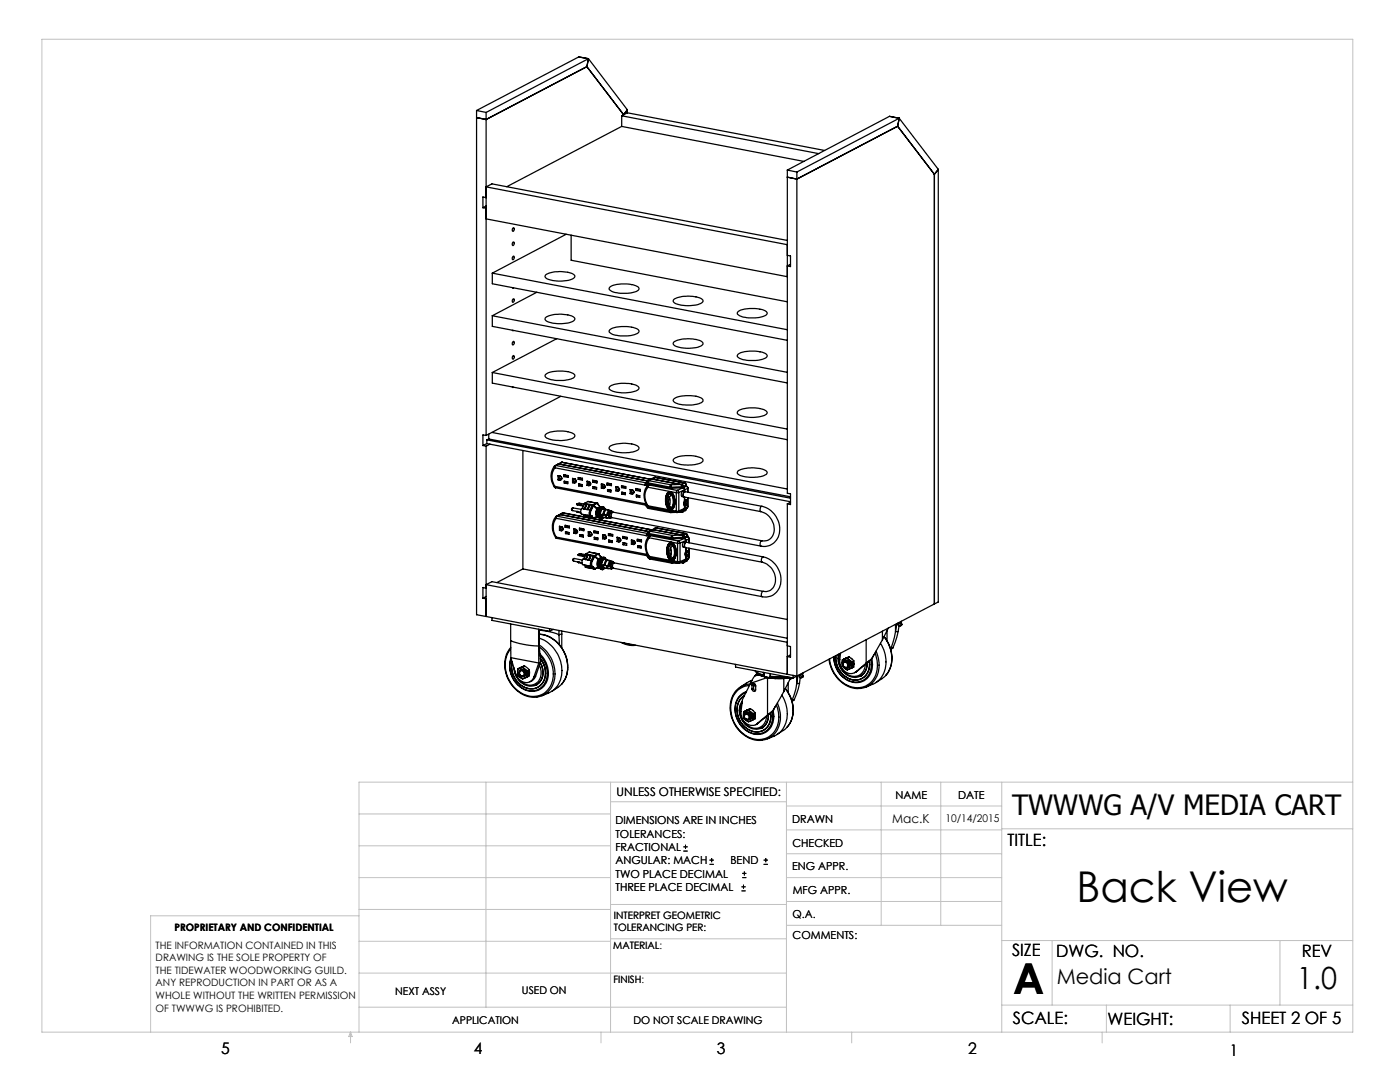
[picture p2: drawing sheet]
<svg xmlns="http://www.w3.org/2000/svg" width="279mm" height="216mm" viewBox="0 0 279 216" stroke-linecap="round" stroke-linejoin="round" font-family="sans-serif">
<g fill="none" stroke="#000" stroke-width=".2">
<path d="M136.4 169.8h.8M136.4 169h.8M136.8 168.6v.8M141.6 172.5h.9M141.6 171.6h.9M142 171.2v.8M148 177.8h.8M148 177h.8M148.1 175.1h.8M148.1 174.3h.8M148.4 176.5v.8M148.6 173.9v.8"/>
<path d="M152.4 172.5h.8M152.4 171.6h.8M152.8 171.2v.8"/>
</g>
<g fill="none" stroke="#c0c0c0" stroke-width=".2">
<path d="M8.4 7.8h261.6v198.2h-261.6zM97 156.1v44.9M121.8 156.1v49.9M121.8 160h35.2M157 156.1v49.9M175.9 156.1v28.5M187.7 156.1v28.5M199.9 156.1v49.9M270 156.1h-198.4v49.9M71.6 175.1h50.2M71.6 168.8h50.2M71.6 162.4h50.2"/>
<path d="M157 170.4h42.9M157 165.6h42.9M157 160.8h42.9M157 175.1h42.9M157 179.9h42.9M199.9 165.4h70.1M71.6 194.2h85.4M71.6 187.8h50.2M71.6 181.5h50.2M71.6 182.7h-41.5v23.3M121.8 187.3h35.2M121.8 180.5h35.2"/>
<path d="M157 184.6h42.9M199.9 187.7h70.1M210 187.7v12.9M255.4 187.7v12.9M70 206v2.1M70 206l.3 .8h-.7zM71.6 201h85.4M119.9 206v2.1M170 206v2.1M199.9 200.6h70.1M220 206v2.1M220.8 200.6v5.4"/>
<path d="M245.5 200.6v5.4"/>
</g>
<g fill="none" stroke="#000" stroke-width=".25">
<path d="M117.1 13.3l-20.1 10.5-1.9-.3M117.1 13.3l7.4 9.6 .7-1M117.4 11.7l-.3 1.6M117.4 11.7l-20.4 10.7M117.4 11.7l-1.9-.3-20.4 10.6M117.4 11.7l7.8 10.2M95.1 22v100.7l1.9 .3M95.1 22l1.9 .4M97 22.4v64.5M97 39.4l-.6-.1v2.2M124.1 23.1v2.1M124.1 25.2l36.3 7"/>
<path d="M124.1 23.1l39.3 7.6M124.1 25.2l-23 12.1M125.2 21.9v.6M125.2 22.5l-1.1 .6M125.2 22.5l39.4 7.5M157.1 33.9l1.9 .4M157.1 33.9v64.5l.7 .1v2.2l-.7-.2M159 34.3v102.1M179.1 25.2l-20.1 10.5-1.9-.4M179.1 25.2l7.4 9.6M179.5 23.6l-.4 1.6M179.5 23.6l-20.5 10.7"/>
<path d="M179.5 23.6l-2-.4-20.4 10.7M179.5 23.6l7.8 10.2M186.5 34.8v85.7M187.3 33.8l-.8 1M187.3 33.8v86.3l-.8 .4M96.4 41.5l.6 .1M97 43.7l60.1 11.5M97 41.1l-.6 .4M98.2 54.5v2.1l58.9 11.3M98.2 54.5l58.9 11.3M102.3 57.4h.2M102.4 59.6a.36 .36 0 0 1 .2 .4 .36 .36 0 0 1-.3 .3l-.1-.4z"/>
<path d="M102.4 51.1a.36 .36 0 0 1 .2 .4 .36 .36 0 0 1-.3 .3l-.1-.4zM102.4 48.3a.36 .36 0 0 1 .2 .4 .36 .36 0 0 1-.3 .2v-.4zM102.4 45.4a.36 .36 0 0 1 .2 .4 .36 .36 0 0 1-.3 .3v-.5zM107.1 58.3l-8.9 4.7M108.8 54.9a6.2 6.2 0 0 1 5.8 0 .52 .52 0 0 1 0 .5 .52 .52 0 0 1-.4 .3 6.6 6.6 0 0 1-5.3-.3zM113 46.7l-14.8 7.8M114 46.9v5l43.1 8.3M121.7 57.3a6.6 6.6 0 0 1 5.7 0 .54 .54 0 0 1 .1 .6 .54 .54 0 0 1-.5 .3 7.8 7.8 0 0 1-5.1-.2l-.3-.3zM134.4 59.8a6.2 6.2 0 0 1 5.8 0 .5 .5 0 0 1 .1 .5 .5 .5 0 0 1-.6 .3 6.6 6.6 0 0 1-5.3-.3zM157.1 48l-58.9-11.3-1.2 .6 60.1 11.5M157.1 50.9l.7 .2v2.1l-.7-.1 .7-.4M98.2 63v2.1l58.9 11.3"/>
<path d="M98.2 74.3v2.1l58.9 11.3M98.2 63l58.9 11.3M98.2 74.3l58.9 11.3M102.3 77.2l.2 .1M102.3 65.9h.2M102.4 70.9a.36 .36 0 0 1 .2 .4 .36 .36 0 0 1-.3 .3v-.4zM102.4 68.1a.36 .36 0 0 1 .2 .4 .36 .36 0 0 1-.3 .3l-.1-.4zM108.8 63.4a6.2 6.2 0 0 1 5.8 0 .52 .52 0 0 1 0 .5 .52 .52 0 0 1-.4 .3 6.6 6.6 0 0 1-5.3-.3zM108.8 74.8a6.1 6.1 0 0 1 4.8-.6 1.08 1.08 0 0 1 1.1 .8 2.35 2.35 0 0 1-1.9 .9l-2.5-.1a1.92 1.92 0 0 1-1.5-.8zM111.1 67.6l-12.9 6.7M111.9 79.1l-14.9 7.8M121.7 65.8a6.6 6.6 0 0 1 5.7 0 .52 .52 0 0 1 .1 .6 .52 .52 0 0 1-.5 .2 6.9 6.9 0 0 1-5.2-.2l-.2-.2z"/>
<path d="M121.7 77.1a6.5 6.5 0 0 1 5.7 .1 .52 .52 0 0 1 0 .5 .52 .52 0 0 1-.4 .3 6.7 6.7 0 0 1-5.4-.3v-.4zM134.4 79.7a6.1 6.1 0 0 1 4.8-.6 1.04 1.04 0 0 1 1.1 .9 5.2 5.2 0 0 1-4 .8l-.4-.1a1.92 1.92 0 0 1-1.6-.8zM134.5 68.2a6.4 6.4 0 0 1 5.7 .1 .5 .5 0 0 1 .1 .5 .5 .5 0 0 1-.6 .3 6.6 6.6 0 0 1-5.3-.3l-.1-.2zM147.3 62.2a6.6 6.6 0 0 1 5.7 0 .52 .52 0 0 1 0 .6 .52 .52 0 0 1-.5 .2 6.9 6.9 0 0 1-5.1-.2l-.3-.2zM147.3 70.7a6.6 6.6 0 0 1 5.7 0 .52 .52 0 0 1 0 .6 .52 .52 0 0 1-.5 .2 6.9 6.9 0 0 1-5.1-.2l-.3-.2zM96.4 88.9l.6 .1M97 89v34M97 86.9l-.6-.1v2.1M97.2 87.8l60.6 11.6M97.2 88.5l60.6 11.6M97.2 87.8v.7M97.2 88.5l-.8 .4"/>
<path d="M97.5 87.6l60.3 11.5M97.5 87.6l-.3 .2M97.5 86.6v1M97.8 88.6l-.8 .4M98.2 86.3l58.9 11.3M104.4 89.9v23.6M108.8 86.7a5.9 5.9 0 0 1 4.8-.5 .97 .97 0 0 1 1.1 .9 4.3 4.3 0 0 1-3.3 .8l-.7-.1a2.21 2.21 0 0 1-1.9-.8zM110.6 97.2l.3 .1M110.7 93a3.5 3.5 0 0 0-.1 4.2M110.7 93v.3M110.7 93.3a3.3 3.3 0 0 0 0 3.7M110.7 97l.2 .3"/>
<path d="M110.7 97l-.1 .2M110.7 97l18 3.5M110.7 93.3l18 3.5M110.8 92.9l-.1 .1M110.9 97.3l17.9 3.5M110.9 92.9l-.2 .4M110.9 92.9h-.1M110.9 92.9l18 3.4M111.4 92.6h.1l-.6 .3M111.4 92.6l-.6 .3M111.4 94.9l.4 .1M111.4 94.9v.8"/>
<path d="M111.4 95.7l.4 .1M111.4 94.9l.2 .1M111.5 92.6h-.1M111.5 92.6l17.7 3.4M111.6 95h.3M111.6 95v.6M111.6 95.6l-.2 .1M111.6 95.6h.3M111.8 95a.41 .41 0 0 1 .3 .4 .41 .41 0 0 1-.3 .4M111.8 95h.1M111.9 95v.1M111.9 95.6l-.1 .2"/>
<path d="M112 92.3l-.6 .3M112.1 95.5l-.2 .1M112.1 95.3l-.5 .3M112.1 92.3h.1M112.1 92.3h-.1M112.1 92.3l-.6 .3M112.1 92.3l17.7 3.3M112.2 92.3h-.2M112.2 92.3l17.7 3.3h.2M112.5 94.7l.9 .2v.3l-.9-.1zM112.6 96l.7 .1v.4l-.7-.1M112.6 96v.4"/>
<path d="M112.6 96l.7 .2M112.6 94.9l.8 .1M112.6 94.9l-.1 .2M112.9 94.8l-.3 .1M113.1 96.1l-.5 .3M114.3 95.5v.8M114.3 96.3l.3 .1M114.3 95.5h.3M114.3 95.5l.2 .1M114.5 95.6v.5M114.5 95.6h.3M114.5 96.1l-.2 .2"/>
<path d="M114.5 96.1l.3 .1M114.6 95.5a.42 .42 0 0 1 .4 .5 .42 .42 0 0 1-.4 .4M114.6 95.5l.2 .1M114.8 95.6h.1M114.8 96.2l-.2 .2M115 95.9l-.5 .2M115 96l-.2 .2M115 96.1l-.2 .1M115.4 95.3l.8 .1v.4l-.8-.2zM115.5 96.6v.3M115.5 96.6l.7 .1v.4l-.7-.2M115.5 96.6l.7 .1"/>
<path d="M115.5 95.5l.7 .1M115.5 95.5l-.1 .1M115.7 95.4l-.2 .1M115.9 96.7l-.4 .2M117.2 96.8l.3 .1M117.2 96l.3 .1M117.2 96v.8M117.2 96l.2 .1M117.4 96.1v.6M117.4 96.1l.2 .1M117.4 96.7l-.2 .1M117.4 96.7h.2"/>
<path d="M117.5 96.1a.41 .41 0 0 1 .4 .4 .41 .41 0 0 1-.4 .4M117.5 96.1l.1 .1M117.6 96.2h.1M117.6 96.7l-.1 .2M117.9 96.4l-.5 .3M117.9 96.6l-.3 .1M118.3 95.8l.8 .2v.4l-.8-.2zM118.4 97.1l.7 .2v.3l-.7-.1M118.4 97.1v.4M118.4 97.1l.7 .2M118.4 96l.7 .1M118.4 96l-.1 .2"/>
<path d="M118.6 95.9l-.2 .1M118.8 97.3l-.4 .2M120 96.6v.8M120 97.4l.4 .1M120 96.6l.4 .1M120 96.6l.3 .1M120.3 96.7v.5M120.3 96.7h.2M120.3 97.2l-.3 .2M120.3 97.2l.2 .1M120.4 96.7a.41 .41 0 0 1 .4 .4 .41 .41 0 0 1-.4 .4M120.4 96.7h.1"/>
<path d="M120.5 96.7h.1M120.5 97.3l-.1 .2M120.7 97l-.4 .2M120.8 97.1l-.3 .2M120.8 97.2l-.3 .1M121.1 96.4l.9 .2v.3l-.9-.1zM121.2 97.7l.7 .1v.4l-.7-.2M121.2 97.7v.3M121.2 97.7l.7 .2M121.3 96.6l.7 .1M121.3 96.6l-.2 .2M121.5 96.4l-.2 .2"/>
<path d="M121.7 89.1a6.5 6.5 0 0 1 5.7 0 .52 .52 0 0 1 .1 .6 .52 .52 0 0 1-.5 .3 6.7 6.7 0 0 1-5.4-.4v-.3zM121.7 97.8l-.5 .2M122.9 97.1v.8M122.9 97.9l.4 .1M122.9 97.1l.4 .1M122.9 97.1l.2 .1M123.1 97.2v.6M123.1 97.2l.3 .1M123.1 97.8l-.2 .1M123.1 97.8h.3M123.3 97.2a.41 .41 0 0 1 .4 .4 .41 .41 0 0 1-.4 .4M123.3 97.2l.1 .1"/>
<path d="M123.4 97.3h.1M123.4 97.8l-.1 .2M123.6 97.5l-.5 .3M123.6 97.7l-.2 .1M123.6 97.6l-.2 .2M124 96.9l.9 .2v.4l-.9-.2zM124.1 98.2l.7 .2v.3l-.7-.1M124.1 98.2v.4M124.1 98.2l.7 .2M124.1 97.1l.8 .2M124.1 97.1l-.1 .2M124.4 97l-.3 .1"/>
<path d="M124.6 98.4l-.5 .2M125.8 97.7v.8M125.8 98.5l.4 .1M125.8 97.7l.4 .1M125.8 97.7l.5 .1M126 97.8v.5M126 98.3l-.2 .2M126 98.3l.3 .1M126.2 97.8a.41 .41 0 0 1 .3 .4 .41 .41 0 0 1-.3 .4M126.2 97.8h.1M126.3 97.8h.1M126.3 98.4l-.1 .2"/>
<path d="M126.5 98.2l-.2 .2M126.5 98.1l-.5 .2M126.9 97.5l.9 .1v.4l-.9-.1zM127 98.8l.7 .1M127 98.8v.3M127 98.8l.7 .2M127 97.6l.8 .2M127 97.6l-.1 .3M127.2 97.5l-.2 .1M127.5 98.9l-.5 .2M127.7 98.9v.4l-.7-.2M128.9 96.3l-.2 .5"/>
<path d="M129 96.3h-.1M129 96.3l.2 .2M129.2 96.5l-.2 .2-.3 .1M129.2 96.9l.1 .3M129.3 96.8a3.4 3.4 0 0 0-.1 4.2M129.3 96l-.3 .3M129.3 97.2a3 3 0 0 0 0 3.7M129.3 96.3l-.1 .2M129.3 97.2l5.7 1.1M129.3 96.3l4.4 .9M129.5 96.8l-.2 .4M129.5 95.9l-.2 .4"/>
<path d="M129.5 96.8l-.3 .1M129.5 95.9l-.2 .1M129.5 96.8l5.6 1.1M129.5 95.9l4.4 .8M129.6 96.6l-.4 .3M129.6 96.6l-.1 .2M129.6 96.6l4.1 .8M129.8 95.6l-.5 .4M130.1 95.6h-.3M130.1 95.6l-.6 .3M130.1 95.6l5.6 1.1M130.1 95.6l5.7 1.1"/>
<path d="M130.5 95.3l-.6 .3M130.7 95.3h-.2M130.7 95.3l-.6 .3M130.7 95.3l5.9 1.1M130.8 95.2l-.3 .1M130.8 95.2l-.1 .1M130.8 95.2l5.9 1.2M133.2 98.5l.5-.3a2.39 2.39 0 0 1 .3 3.4l-.3 .1a2.32 2.32 0 0 1-.5-3.2zM133.2 98.5l.5-.2a2.41 2.41 0 0 1 .3 3.3h-.3a2.34 2.34 0 0 1-.5-3.1zM133.2 98.3a2.73 2.73 0 0 0 .4 3.4h.1a1.17 1.17 0 0 0 1-1.4l-.2-1.3a.76 .76 0 0 0-.4-.7 .76 .76 0 0 0-.8 0M133.4 98.6l.7 .1M133.4 98.6a2.63 2.63 0 0 0 0 2.5"/>
<path d="M133.4 98.6l.2 .6M133.4 98.5a.53 .53 0 0 1 .6 0 .53 .53 0 0 1 .3 .5 2.57 2.57 0 0 1-.3 2.5M133.4 98.2a.92 .92 0 0 1 1.2 1v.2a2.29 2.29 0 0 1-.5 2.3M133.4 98.5l.2-.1a2.32 2.32 0 0 0 .1 3.1h.3M133.4 98.5a2.29 2.29 0 0 0 .4 3h.1M133.6 99.2l.1 .6-.1 1.1M133.6 99.2l-.2 .5 .2 1.2M133.7 97.4h.3M133.7 97.2h.3M133.7 97.2v.2M133.9 96.7h.1M133.9 96.7l-.2 .5"/>
<path d="M133.9 96.7l.1 .5M134 97.2v.2M134.1 98.7a2.64 2.64 0 0 1 0 2.6M134.1 98.7l-.5 .5M134.4 91.7a5.9 5.9 0 0 1 4.8-.6 .99 .99 0 0 1 1.1 .9 5.6 5.6 0 0 1-4.7 .6 1.15 1.15 0 0 1-1.2-.8zM135 98.3v3.7M135.1 97.9l-.1 .4M135.1 97.9l.4 .4M135.5 98.3h-.5M135.5 98.3v3.7M135.7 96.7l.3 .1M135.7 96.7h-1.8"/>
<path d="M135.8 96.7h.2M136 96.8l.1 .3M136 96.7l.2 .4M136 96.8l.2 .3M136 96.7h.1M136.1 97.3h.1M136.1 97.1h.1M136.1 96.7l.2 .1 .1 .2M136.1 97.3l-2.1 .1M136.1 97.1l-2.1 .1M136.1 97.1v.2M136.2 97.3h.1"/>
<path d="M136.2 97.1v.2M136.3 97.3l.3 .5M136.3 97.3l-1.2 .6M136.3 97.3l.3 .2v.3M136.4 97l-.2 .1M136.4 97.3h-.2M136.4 97v.3M136.5 99.2l15.4 2.9M136.6 96.4l.3 .4M136.6 96.4h.1M136.6 96.4l-.5 .3M136.6 99.2l-.1 1.1 .1 .6"/>
<path d="M136.6 97.8v.3M136.6 97.8l-1.1 .5M136.6 99.9h.1M136.6 98.1a.74 .74 0 0 0-.1 1.1M136.6 98.1h.1M136.7 96.4l.2 .1v.2M136.7 98.1a.66 .66 0 0 0-.2 1.1M136.7 98.1l-.3-.1a.65 .65 0 0 0-.3 1.1l.4 .1M136.7 98.1l15.4 2.9M136.9 97h.1M136.9 97l-.5 .3M136.9 97l.3 .4"/>
<path d="M136.9 96.8v.2M136.9 97l-.6 .3M136.9 96.8l-.5 .2M136.9 99.8l-.3 .1M136.9 96.7v.1M136.9 96.7v.3M137 99.9l.2 .2v.3l-.4 .4M137 97l.3 .4M137 99.9a.54 .54 0 0 0-.2 .9M137 99.9a.46 .46 0 0 0-.4 .4 .46 .46 0 0 0 .2 .5M137.2 97.4v.8M137.2 99.3v1.8"/>
<path d="M137.2 97.4l-.6 .4M137.3 97.4h-.1M137.3 97.4v.8M137.3 99.3v1.8M147.3 82a6.5 6.5 0 0 1 5.7 .1 .52 .52 0 0 1 0 .5 .52 .52 0 0 1-.5 .3 6.7 6.7 0 0 1-5.3-.3l-.1-.4zM147.3 94a6.5 6.5 0 0 1 5.7 0 .52 .52 0 0 1 0 .6 .52 .52 0 0 1-.5 .3 6.7 6.7 0 0 1-5.3-.4l-.1-.3zM96.4 119.4l.6 .1M97 117.4l-.6-.2v2.2M97 119l-.6 .4M104.4 113.5l-5.2 2.7M104.4 113.5l52.7 10.1M110.9 107.3l.2 .1"/>
<path d="M110.9 103.1a3.6 3.6 0 0 0 0 4.2M110.9 103.1l.1 .3M111 103l-.1 .1M111 103.4a3.2 3.2 0 0 0 0 3.8M111 107.2l.1 .2M111 103h.2M111 107.2l-.1 .1M111 107.2l18 3.4M111 103.4l18 3.5M111.1 107.4l18 3.5M111.2 103l-.2 .4M111.2 103l18 3.4"/>
<path d="M111.7 105l.3 .1M111.7 105v.8M111.7 105.8l.3 .1M111.7 105l.2 .1M111.8 102.7l-.6 .3M111.8 102.7l17.6 3.4M111.8 102.7l-.8 .3M111.8 102.7l17.7 3.3M111.9 105.1l.2 .1M111.9 105.1v.6M111.9 105.7l-.2 .1M111.9 105.7h.2"/>
<path d="M112 105.1a.41 .41 0 0 1 .4 .4 .41 .41 0 0 1-.4 .4M112 105.1l.1 .1M112.1 105.2h.1M112.1 105.7l-.1 .2M112.2 102.4h.2M112.2 102.4l-.5 .3M112.4 105.4l-.5 .3M112.4 105.6l-.3 .1M112.4 102.4l-.6 .3M112.4 102.4l17.7 3.3M112.5 102.3l-.3 .1M112.5 102.3l-.1 .1"/>
<path d="M112.5 102.3l17.6 3.4M112.8 104.8l.8 .2v.3l-.8-.1zM112.9 106.1l.7 .2M112.9 106.1v.4M112.9 105l.7 .1M112.9 105l-.1 .2M113.1 104.9l-.2 .1M113.3 106.3l-.4 .2M113.6 106.3v.3l-.7-.1M114.3 101.9l1.6 .3M114.4 101.4a.27 .27 0 0 0-.3 .2 .27 .27 0 0 0 .2 .3M114.4 101.4l-.2 .1 .1 .4"/>
<path d="M114.4 101.4l1.6 .2M114.5 112l1.6 .3M114.5 105.6v.8M114.5 106.4l.4 .1M114.5 105.6h.4M114.5 105.6l.3 .1M114.6 111.4a.27 .27 0 0 0-.3 .3 .27 .27 0 0 0 .2 .3M114.6 111.4l-.2 .4 .1 .2M114.6 111.4l1.6 .4M114.8 105.7h.2M114.8 105.7v.5M114.8 106.2l-.3 .2"/>
<path d="M114.8 106.2l.2 .1M114.9 105.6a.43 .43 0 0 1 .4 .4 .43 .43 0 0 1-.4 .5M114.9 105.6l.1 .1M115 105.7h.1M115 106.3l-.1 .2M115.1 100.6l.1 .2M115.1 100.6h.1M115.1 102.1l.1 .1M115.1 102.1h.1M115.2 102.1h.1M115.2 100.6v.1M115.2 102.1v.1"/>
<path d="M115.2 100.6l1.3 .3M115.2 100.8l1.3 .2M115.2 102.2l.7 .1M115.2 106l-.4 .2M115.3 106.1l-.3 .2M115.3 106.2l-.3 .1M115.3 100.5l-.2 .1M115.4 110.7h.1M115.4 112.1v.1M115.4 110.7v.1M115.4 112.2v.1M115.4 112.1h.1"/>
<path d="M115.4 110.8l1.3 .3M115.4 112.1v.2M115.4 112.3l.8 .1M115.5 110.7l1.2 .2M115.6 100.5l.3 .1zM115.6 110.6l-.2 .1M115.6 105.4l.9 .2v.3l-.9-.2zM115.7 106.7v.3M115.7 106.7l.7 .1v.4l-.7-.2M115.7 106.7l.7 .2M115.8 105.6l.7 .1M115.8 105.6l-.2 .1"/>
<path d="M115.8 110.7h.4zM116 105.4l-.2 .2M116.1 101.5a.81 .81 0 0 0 0 1.1l1.8 .3M116.1 101.5h.4M116.2 106.8l-.5 .2M116.3 102.7l.3 .3M116.4 111.5a.81 .81 0 0 0-.1 1.2l1.8 .3M116.4 111.5l.3 .1M116.5 101.5l.1 .1M116.6 100.5l-.5 1M116.6 103l1.8 .4M116.6 100.6l-1.1-.2-.3 .2"/>
<path d="M116.6 100.5l.3 .1M116.6 103l.3 .1M116.6 112.7l.2 .4M116.6 102.7l.3 .4M116.6 100.4v.1M116.6 101.6l.5 .1M116.6 100.4l1.8 .4M116.7 102.7l.4 .5M116.7 111.6l.2 .1M116.8 110.6l-.4 .9M116.8 113.1l1.8 .4M116.8 110.7l-.9-.2-.4 .2"/>
<path d="M116.8 110.6l.4 .1M116.8 113.1l.4 .1M116.8 112.8l.4 .4M116.8 102.7l.3 .5M116.9 110.5l-.1 .1M116.9 111.7l.4 .1M116.9 110.5l1.7 .4M116.9 100.6l-.4 .9M116.9 100.6h.2M116.9 103.1l.2 .1M117 112.8l.3 .4M117.1 100.6l-.5 1"/>
<path d="M117.1 100.6l.4 .1M117.1 103.2l.4 .1M117.1 112.9l.2 .3M117.1 101.7h.1M117.2 110.7l-.5 .9M117.2 102.8l.3 .5M117.2 110.7h.1M117.2 113.2h.1M117.2 101.7l.5 .1M117.3 110.7l-.4 1M117.3 102.8l.4 .5M117.3 110.7l.5 .1"/>
<path d="M117.3 113.2l.5 .1M117.3 100.1l1.8 .3M117.3 111.8h.2M117.3 100.1l-.7 .3M117.4 106.9l.4 .1M117.4 106.1v.8M117.4 106.1l.4 .1M117.4 106.1l.2 .1M117.4 112.9l.4 .4M117.4 102.9l.3 .4M117.5 111.8l.4 .1M117.5 100.7l-.4 1"/>
<path d="M117.5 103.3h.2M117.5 100.7l.2 .1M117.6 112.9l.3 .4M117.6 110.2h.1M117.6 110.2l1.7 .3M117.6 110.2l-.7 .3M117.6 106.2l.3 .1M117.6 106.2v.6M117.6 106.8l-.2 .1M117.6 106.8h.3M117.7 100.8l-.5 .9M117.7 101.8h.2"/>
<path d="M117.7 100.8h.4M117.7 103.3l.4 .1M117.7 113l.2 .3M117.8 102.9l.3 .5M117.8 106.2a.41 .41 0 0 1 .4 .4 .41 .41 0 0 1-.4 .4M117.8 106.2l.1 .1M117.8 110.8l-.5 1M117.8 110.8h.1M117.8 113.3h.1M117.8 102.9h.1M117.9 110.8l-.1 .6-.3 .4M117.9 110.8l-.4 1"/>
<path d="M117.9 102.9h.1M117.9 101.8h.1M117.9 101.8a.66 .66 0 0 0-.1 1.1M117.9 111.9h.2M117.9 110.8l.5 .1M117.9 113.3l.5 .2M117.9 106.3h.1M117.9 106.8l-.1 .2M117.9 102.9l.3 .2 .2 .3M117.9 101.8l-.1 .5 .1 .6M118 102.9h.1M118 102.9l.3 .5"/>
<path d="M118 113l.4 .5M118.1 113h.1M118.1 100.8l-.4 1M118.1 100.8l.2 .1M118.1 103.4h.2M118.1 106.5l-.5 .3M118.1 106.7l-.2 .1M118.1 111.9h.1M118.1 106.6l-.2 .2M118.1 111.9a.66 .66 0 0 0 0 1.1M118.2 113l.3 .2 .1 .3M118.2 111.9l-.1 .5 .1 .6"/>
<path d="M118.2 113l.4 .5M118.3 100.9l-.4 .9M118.3 100.9h.1M118.3 103.4h.1M118.3 103.4h.2M118.4 103.4h.1M118.4 110.9l-.5 1M118.4 100.9l-.5 .9M118.4 100.9l.7 .7M118.4 110.9l.2 .1M118.4 113.5h.2M118.4 100.8l-.1 .1"/>
<path d="M118.4 100.8h.1M118.5 103.4h.1M118.5 100.8h.1M118.5 100.8l-.2 .1M118.5 100.8l-.1 .1M118.5 100.8l.7 .6M118.5 105.9l.9 .2v.4l-.9-.2zM118.6 111h.1M118.6 113.5h.1M118.6 111l-.5 .9M118.6 107.2l.7 .2M118.6 107.2v.4"/>
<path d="M118.6 111l-.4 .9M118.6 111l.7 .7M118.6 110.9v.1M118.6 110.9h.1M118.6 106.1l.8 .2M118.6 106.1l-.1 .2M118.7 113.5h.1M118.7 110.9h.1M118.7 110.9l-.1 .1M118.7 110.9l.7 .6M118.9 106l-.3 .1M119.1 100.4l.1 .1"/>
<path d="M119.1 101.6l-.2 .8 .2 .6M119.1 103h.1M119.1 103v.1M119.1 100.4h.1M119.1 101.6v.1M119.1 100.4l-.7 .4M119.1 107.4l-.5 .2M119.1 103.1h.1M119.1 103.1l-.7 .3M119.1 101.6h.1M119.1 101.7l-.1 .4 .1 .9M119.1 101.7h.1"/>
<path d="M119.1 103.1l.1 .1M119.1 101.7h.2M119.1 103l.2 .1M119.1 101.6h.2M119.1 100.4l-.6 .4M119.1 103.1l.2 .1M119.2 101.4h.1M119.2 101.4l-.1 .2M119.2 101.4v.1M119.2 103.2l-.8 .2M119.2 100.5h.1M119.2 103.2h.2"/>
<path d="M119.2 100.5l.5 .6M119.2 101.5l-.1 .1M119.2 101.5h.1M119.2 101.5h.2M119.2 100.5l.6 .6M119.3 101.7h.1M119.3 103.1h.1M119.3 101.7l-.2 .8 .2 .6M119.3 103.1l.1 .1M119.3 103.1v.1M119.3 110.5l.2 .1M119.3 102.2v.1"/>
<path d="M119.3 111.8h.1M119.3 111.8l-.2 .7 .2 .6M119.3 113.2h.1M119.3 110.5l.1 .1M119.3 110.5h.1M119.3 101.6l.2 .1h-.2M119.3 101.6h.1M119.3 101.6v.1M119.3 103.2h.1M119.3 102.2v.2M119.3 102.4h.1M119.3 107.4v.3l-.7-.1"/>
<path d="M119.3 113.1v.1M119.3 110.5l-.7 .4M119.3 113.2l-.7 .3M119.3 111.7h.1M119.3 111.7v.1M119.3 111.8l-.1 .7 .1 .7M119.3 113.2l.1 .1M119.3 113.2h.3M119.3 111.8h.3M119.4 111.7h.1M119.4 111.7l-.1 .1M119.4 113.2h.1"/>
<path d="M119.4 101.5l-.1 .1M119.4 101.5h.1M119.4 101.9v.1M119.4 111.7h.2M119.4 113.2h.2M119.4 102l-.1 .2M119.4 113.3h.1M119.4 111.5h.1M119.4 111.5l-.1 .2M119.4 110.6h.1M119.4 113.3l-.7 .2M119.4 110.6l-.7 .3"/>
<path d="M119.4 110.6l.6 .6M119.5 110.6h.1M119.5 111.5l-.1 .2M119.5 111.5h.1M119.5 111.5l.2 .1M119.5 110.6l.5 .6M119.6 112.3v.1M119.6 111.8h.1M119.6 113.2h.1M119.6 111.8l-.3 .8 .3 .6M119.6 113.2l-.2 .1M119.6 111.7h.1"/>
<path d="M119.6 111.7l.1 .1M119.6 111.7v.1M119.6 101.4h.1M119.6 101.4l-.2 .1M119.7 111.6h.1M119.7 111.6l-.1 .1M119.7 112l-.1 .3M119.7 101.1h.1M119.7 101.3l-.3 .2M119.7 101.1l-.5 .3M119.8 101.1h.1M119.8 101.1l.1 .1"/>
<path d="M119.8 101.1l-.6 .4M119.9 111.5h.1M119.9 111.5l-.2 .1M119.9 101.1a1.43 1.43 0 0 0-.6 1.3M120 111.2h.1M120 111.2l.1 .1M120 111.4l-.3 .2M120 111.2l-.6 .3M120.1 111.3h.1M120.1 111.2h.1M120.1 111.3l-.6 .2M120.1 102.7l.3 .6 .7 .1"/>
<path d="M120.1 102.7h-.1M120.2 103.5h-.3M120.2 102.7h-.2M120.2 111.2a1.83 1.83 0 0 0-.6 1.3v-.2M120.3 112.9v-.2l.2 .2 .1 .4 .7 .2M120.3 112.9a.42 .42 0 0 0 .4 .4M120.3 106.7v.8M120.3 107.5l.3 .1M120.3 106.7l.3 .1M120.3 106.7l.5 .1M120.4 102.6v.1M120.4 113.6l-.2 .1"/>
<path d="M120.4 101.1l.2 .1M120.4 101.1a.97 .97 0 0 0-1.1 1.2 .9 .9 0 0 0 .6 1.2M120.4 101.1a1.57 1.57 0 0 0-.7 2.2l.2 .2M120.4 112.8l-.1 .1M120.5 106.8v.5M120.5 107.3l-.2 .2M120.5 107.3l.3 .1M120.5 102.7h-.1M120.5 102.5l-.1 .1M120.6 112.7l.1 .1M120.6 111.2l.2 .1M120.6 111.2a.97 .97 0 0 0-1 1.2 .91 .91 0 0 0 .6 1.3"/>
<path d="M120.6 101.5a.84 .84 0 0 0-.8 1.2l.1 .5 .4 .1M120.6 106.8a.41 .41 0 0 1 .4 .4 .41 .41 0 0 1-.4 .4M120.6 111.2a1.55 1.55 0 0 0-.4 2.5M120.6 106.8h.2M120.7 101.6a.37 .37 0 0 0-.4-.2 .37 .37 0 0 0-.3 .3 1.26 1.26 0 0 0 .1 1.7l.3-.1M120.8 107.4l.2-.2zM120.8 106.8h.1M120.8 107.4l-.2 .2M120.8 102.9l.2 .4h.1M120.8 101.7h.2l-.6 1M120.8 101.7l-.3 .2-.1 .7M120.8 101.7v.2"/>
<path d="M120.8 112.6l-.2 .1M120.8 112.7l-.1 .1M120.9 111.7a.59 .59 0 0 0-.8 .6 .75 .75 0 0 0 .5 1.1 .52 .52 0 0 1-.6-.2 .52 .52 0 0 1 0-.6 .87 .87 0 0 1 .8-1.1l.2 .2M120.9 102.8l-.1 .1M121 107.1l-.5 .2M121 113a.34 .34 0 0 0 .1 .3 .34 .34 0 0 0 .3 .1M121 111.8h.2l-.5 1M121 111.8l-.3 .5-.1 .4M121 111.8v.2M121.1 102.7l.1 .1M121.2 112.9l-.2 .1M121.3 102.8h-.1"/>
<path d="M121.3 102.6v.1M121.3 102.6l-.2 .1M121.4 112.8l.1 .1M121.4 101.7l-.9-.1h.3a.5 .5 0 0 0-.6-.4 .5 .5 0 0 0-.4 .5 1.41 1.41 0 0 0 .1 1.8h.3l.2-.2a.4 .4 0 0 1-.4-.6M121.4 102.3l-.1 .3M121.4 106.5l.9 .1v.4l-.9-.1zM121.5 101.8h-.3h.3M121.5 107.8l.7 .1v.4l-.7-.2M121.5 107.8v.3M121.5 107.8l.7 .1M121.5 112.7l.1 .1M121.5 101.8l.2 .1-.3 .3-.1 .6"/>
<path d="M121.5 101.8l-.3 .4-.1 .5M121.5 101.8l.6 .2a.92 .92 0 0 0-.3 1.4l-.7-.1-.1-.5-.2 .1M121.5 112.7l-.1 .1M121.5 101.8v.3M121.5 106.6l.8 .2M121.5 106.6l-.1 .3M121.5 112.9h.1M121.6 111.8l-.9-.1h.3a.5 .5 0 0 0-.6-.4 .5 .5 0 0 0-.4 .5 1.64 1.64 0 0 0 .2 1.8l.5-.2M121.7 112.4l-.2 .3M121.7 111.9h-.2l.8 .1a.92 .92 0 0 0-.3 1.5h-.6l-.2-.6-.2 .1M121.7 106.5l-.2 .1M121.8 112h.2l-.5 .9"/>
<path d="M121.8 112l-.3 .3-.1 .5M121.8 112v.2M121.9 102l-.1 .1a.74 .74 0 0 0 .1 1.3l.2-.2M121.9 102h.1M122 102l.2 .1 .1 .1M122 107.9l-.5 .2M122.2 102.3a.45 .45 0 0 0-.5 .3 .45 .45 0 0 0 .3 .6M122.4 112.4a.45 .45 0 0 0-.4 .3 .45 .45 0 0 0 .3 .5M122.5 112.3a.29 .29 0 0 0-.3-.2 .29 .29 0 0 0-.2 .3l-.1 .2a.51 .51 0 0 0-.1 .5 .51 .51 0 0 0 .4 .4l.1-.2M122.5 112.3h.1M123.2 107.2v.9M123.2 108.1h.3"/>
<path d="M123.2 107.2l.3 .1M123.2 107.2l.2 .1M123.4 107.3l.2 .1M123.4 107.3v.6M123.4 107.9l-.2 .2M123.4 107.9h.2M123.5 107.3a.42 .42 0 0 1 .4 .4 .42 .42 0 0 1-.4 .4M123.5 107.3l.1 .1M123.6 107.4h.1M123.6 107.9l-.1 .2M123.9 107.6l-.5 .3M123.9 107.8l-.3 .1"/>
<path d="M123.9 107.7l-.3 .2M124.3 107l.8 .2v.4l-.8-.2zM124.4 108.3l.7 .1M124.4 108.3v.4M124.4 108.3l.7 .2M124.4 107.2l.7 .2M124.4 107.2l-.1 .2M124.6 107.1l-.2 .1M124.8 108.4l-.4 .3M125.1 108.4v.4l-.7-.1M126 107.8v.8M126 108.6l.4 .1"/>
<path d="M126 107.8h.4M126 107.8l.5 .1M126.3 107.8v.6l.2 .1M126.4 107.8a.41 .41 0 0 1 .4 .4 .41 .41 0 0 1-.4 .5M126.4 107.8l.1 .1M126.5 108.5l.3-.2zM126.5 107.9h.1M126.5 108.5l-.1 .2M126.8 108.2l-.8 .4M127.2 107.6l.8 .1v.4l-.8-.2zM127.2 108.9l.8 .1v.4l-.8-.1M127.2 108.9v.4"/>
<path d="M127.2 108.9l.8 .1M127.3 107.8l.7 .1M127.3 107.8l-.1 .1M127.5 107.6l-.2 .2M127.7 109l-.5 .3M128.7 100.5l.3 .2M128.7 100.5l.1 .3M128.8 100.8l.2 .2M129 101l.4 .5M129 110.6l.3 .2M129 110.6l.1 .3M129 101h.2"/>
<path d="M129.1 110.9l.1 .2M129.1 100.9l.1 .1M129.2 106.4l-.2 .5M129.2 101l.1 .2M129.2 106.4h.1M129.2 111.1l.5 .4M129.2 106.4l.2 .2M129.2 111.1h.2M129.3 100.9l.1 .3-.2-.2M129.3 101.2l.1 .3M129.3 100.9l-.1 .1M129.3 101.2l5.8 1.1"/>
<path d="M129.3 100.9l5.7 1.1M129.4 111v.1M129.4 111.1l.2 .2M129.4 106.6l-.1 .2-.3 .1M129.4 101.5l4.4 .8M129.5 111.1l.2 .2M129.5 106l-.3 .4M129.5 107l.1 .3M129.5 107l-.2 .2M129.6 107.3a3.1 3.1 0 0 0 0 3.7M129.6 106.5l-.2 .1M129.6 111l.1 .3"/>
<path d="M129.6 111.3l.1 .2M129.6 111l-.1 .1M129.6 107.3l5.6 1.1M129.6 111l5.6 1.1M129.6 106.5l4.3 .8M129.6 111.3l4.3 .8M129.6 106.8a3.4 3.4 0 0 0-.1 4.3M129.6 106.8l-.1 .2M129.7 111.3l5.6 1.1M129.7 111.5l4.4 .9M129.8 106.9l-.2 .4M129.8 106l-.2 .5"/>
<path d="M129.8 106.9l-.3 .1M129.8 106h-.3M129.8 106.9l5.6 1M129.8 106l4.3 .8M129.9 106.7l-.3 .1M129.9 106.7l-.1 .2M129.9 106.7l4 .8M130.1 105.7l-.6 .3M130.4 105.7h-.3M130.4 105.7l-.6 .3M130.4 105.7l5.6 1.1M130.4 105.7l5.7 1.1"/>
<path d="M130.7 105.4l-.6 .3M131 105.4h-.3M131 105.4l-.6 .3M131 105.4l5.8 1.1M131.1 105.3l-.4 .1M131.1 105.3l-.1 .1M131.1 105.3l5.8 1.2M133.4 101.1l.2 .3 .5-.1M133.5 108.6l.3-.3a1.9 1.9 0 0 1 .9 2.5 .8 .8 0 0 1-.8 1 2.5 2.5 0 0 1-.4-3.2zM133.5 108.6l.4-.2a2.41 2.41 0 0 1 .4 3.3h-.5a2.83 2.83 0 0 1-.3-3.1zM133.6 100.9l.5 .4M133.6 100.9l-.2 .2"/>
<path d="M133.6 108.7l.7 .2M133.6 108.7a2.62 2.62 0 0 0 0 2.5M133.6 111.2l.3 .3 .4-.1M133.6 108.7l.2 .6M133.7 108.6a.53 .53 0 0 1 .5-.1 .53 .53 0 0 1 .3 .5 2.34 2.34 0 0 1-.3 2.6M133.7 108.3a.85 .85 0 0 1 1.1 .7l.1 .5a2.28 2.28 0 0 1-.6 2.3M133.7 102h.2M133.7 102l.1 .3M133.7 102h.1M133.8 108.5h.1M133.8 102.3h.1M133.8 108.5a1.63 1.63 0 0 0-.5 1.8l.3 1 .4 .3h.2"/>
<path d="M133.8 108.5a2.32 2.32 0 0 0 .1 3.1l.3-.1M133.8 110.9l.5 .5M133.8 109.3l.2 .5v.7l-.2 .4M133.8 109.3l-.1 .5 .1 1.1M133.8 110.9l-.2 .3M133.9 107.5h.3M133.9 107.3h.3M133.9 112.1h.2M133.9 112.1l.2 .3M133.9 107.3v.2M133.9 112.1h.1M134 111.8a2.37 2.37 0 0 1-.3-3.5 .83 .83 0 0 1 1.1 .8v.3a2.26 2.26 0 0 1-.5 2.4h-.3"/>
<path d="M134 102.1l-.1 .2M134 101.5h-.1M134.1 112.4h.1M134.1 101.7h.1M134.1 106.8l.1 .1M134.1 106.8l-.2 .5M134.2 106.9v.4M134.2 111.6h.1M134.2 112.1v.3M134.2 107.3v.2M134.3 108.9a2.56 2.56 0 0 1 0 2.5M134.3 108.9l-.5 .4"/>
<path d="M134.3 111.8h.1M135 102l.1 .3M135 102.2l-1.1 .1M135.2 112.1h.5M135.2 112.1l.1 .3M135.2 108.4v3.7M135.3 112.3l-1.1 .1M135.3 102.2l-.2 .1M135.4 107.9l-.2 .5M135.4 107.9l.3 .5M135.5 102h-.5M135.5 102l-.2 .2"/>
<path d="M135.6 112.3l-.3 .1M135.7 108.4h-.5M135.7 112.1l-.1 .2M135.7 108.4v3.7M136 106.8l.3 .1M136 102.2h.1M136 106.8l-1.8 .1M136 102h.1M136 102.2h-.7M136.1 106.8l.2 .1M136.1 102l-.1 .2M136.1 106.8h.2"/>
<path d="M136.1 101.9v.1M136.1 112.3h.2M136.1 112.3h-.5M136.2 112.3h.1M136.2 101.9l-.1 .1M136.2 101.9l-.2 .3M136.2 101.8v.1M136.2 112h.1M136.2 102.2h-.2M136.3 106.9l.2 .3M136.3 106.8h.1M136.3 106.8v.1"/>
<path d="M136.3 112.3h.1M136.3 107.4h.2M136.3 106.9v.3M136.3 107.2h.2M136.3 106.8l.3 .1v.3M136.3 112v.3M136.3 112h.2M136.3 107.4l-2.1 .1M136.3 107.2l-2.1 .1M136.3 107.2v.2M136.3 112h.1M136.4 101.9h-.2"/>
<path d="M136.4 101.9l-.2 .3M136.4 101.7v.2M136.5 112l-.2 .3M136.5 107.4l.1 .1M136.5 107.2v.2M136.5 111.9v.1M136.5 112.3h-.2M136.5 107.4h.1M136.6 107.5l.3 .3M136.6 107.4l.3 .4M136.6 107.5l-1.2 .4M136.6 101.5l-.1 .2-1.2 .5"/>
<path d="M136.6 100.9h.1M136.6 100.9v.6M136.6 101.5l-1.1 .5M136.6 107.2h-.1M136.6 107.4h-.1M136.6 112h-.1M136.6 112l-.1 .3M136.6 107.2v.2M136.6 111.8v.2M136.8 109.3l15.3 2.9M136.8 101.9l-.6 .3M136.8 106.5l.3 .2 .1 .2"/>
<path d="M136.8 106.5h.1M136.8 106.5l-.5 .3M136.8 100.8h.1M136.9 109.3v.8l-.2 .4 .2 1M136.9 111.5l-.2 .3-1.1 .5M136.9 100a.35 .35 0 0 1 .3 .4 .35 .35 0 0 1-.4 .3zM136.9 111h.1M136.9 110h.1M136.9 107.8l-1.2 .6M136.9 111.5l-1.2 .6M136.9 107.8v.4M136.9 106.5l.3 .3"/>
<path d="M136.9 101.6l-.1 .3M136.9 101.5v.1M136.9 109.3v.7M136.9 111v.5M136.9 101.6l-.5 .3M136.9 101.6h.1M137 108.2a.66 .66 0 0 0-.2 1.1M137 108.2l-.4-.1a.64 .64 0 0 0-.2 1.1l.4 .1M137 108.2a.65 .65 0 0 0-.2 1.1M137 108.2l15.3 2.9M137 112l-.5 .3M137.1 110.9h.1"/>
<path d="M137.1 107.1h.1M137.1 100v-.2a.56 .56 0 0 0-.6 .3 .56 .56 0 0 0 0 .6l.2 .2 .3-.1M137.1 107.1l-.5 .3M137.2 107.1l.3 .4M137.2 110a.52 .52 0 0 0-.1 .9M137.2 110.1a.37 .37 0 0 1 .2 .4 .37 .37 0 0 1-.3 .3zM137.2 110h.1M137.2 110a.6 .6 0 0 0-.1 .9M137.2 107.1h.1M137.2 111.7l-.2 .3M137.2 107.1l-.6 .3M137.2 106.9l-.6 .3"/>
<path d="M137.2 106.9v.2M137.2 111.6v.1M137.2 111.7l-.6 .3M137.2 109.9l-.3 .1M137.2 101.1l-.6 .3-.1 .3 .6-.3M137.2 106.8v.1M137.2 111.7h.1M137.2 101.1l-.1 .3M137.2 106.8v.3M137.2 111.5v.2M137.3 110l.1 .6-.3 .3M137.3 101.1l-.2 .3"/>
<path d="M137.3 101.1h-.1M137.3 111.5l-.6 .3 .2-.3M137.4 110.1l-.1-.2a.62 .62 0 0 0-.5 .5 .62 .62 0 0 0 .1 .6l.3-.2M137.5 111.2l-.2 .3M137.5 107.5l-.6 .3M137.5 111.2l-.6 .3M137.5 107.5v.8M137.5 109.4v1.8M137.5 107.5h.1M137.5 111.2h.1M151.9 102.1a3.5 3.5 0 0 1 2 5.3 1.96 1.96 0 0 1-1.8 .5M152.1 101a4.6 4.6 0 0 1 2.9 6.7 2.96 2.96 0 0 1-3.1 1.3"/>
<path d="M152.1 107.9l-29.7-5.7a.69 .69 0 0 0-.2 1.1l29.7 5.7M152.1 107.9a.66 .66 0 0 0-.2 1.1M152.1 101a.66 .66 0 0 0-.2 1.1M152.1 112.2a3.4 3.4 0 0 1 2 5.2 1.96 1.96 0 0 1-1.8 .6M152.3 111.1a4.5 4.5 0 0 1 2.7 7 2.98 2.98 0 0 1-2.9 1M152.3 118l-29.7-5.7a.66 .66 0 0 0-.2 1.1l29.7 5.7M152.3 118a.66 .66 0 0 0-.2 1.1M152.3 111.1a.66 .66 0 0 0-.2 1.1M157.1 100.5v34M157.8 100.2l-.7 .3M97 123l60.1 11.5M98.2 123.3v.5l11.5 2.2"/>
<path d="M101.9 127.8a17.3 17.3 0 0 0 5.6 1.1M101.9 124.5v3.3M101.9 127.8l.1 3.4M102 131.2l.9 3.2a2 2 0 0 0 3.4 1.2l.2-.5M102 131.2l5.5 1.1M102.2 132.1a4.4 4.4 0 0 0 4.1 5.3 3.1 3.1 0 0 0 2.4-4.3l-.9-1.7a3.8 3.8 0 0 1-.4 5.7 3.6 3.6 0 0 1-4.8-2.2 4.5 4.5 0 0 1-.4-2.8zM102.6 133.2a3.5 3.5 0 0 0 4.3 3.5h.1M103.3 133.5v.6a1.51 1.51 0 0 0 1 1.4l1-.4M103.6 133.4a1.1 1.1 0 0 1 1.4 .5 1.1 1.1 0 0 1-.4 1.5 1.2 1.2 0 0 1-1.2-.7 1.2 1.2 0 0 1 .2-1.3zM103.7 134.2a.53 .53 0 0 1 .5-.5 .53 .53 0 0 1 .5 .6 .48 .48 0 0 1-.2 .5 .48 .48 0 0 1-.5 0M103.8 133.2h.1M103.8 133.9a.51 .51 0 0 1 .8 .3 .51 .51 0 0 1-.5 .7 .59 .59 0 0 1-.3-1z"/>
<path d="M103.9 133.7a.7 .7 0 0 1 .9 .4 .7 .7 0 0 1-.6 .9 .81 .81 0 0 1-.3-1.3zM104.1 133.7a.68 .68 0 0 1 .6 1M104.1 133.6l-.3 .2-.1 .2M104.3 133l-1 .5M104.3 133l1 .8M104.3 133l-.5 .2M104.7 132.9l.9 .7M104.7 132.9l-1.4 .6M104.7 134.7h.1M104.7 132.9l-1 .4 .1-.1M104.7 134.8l-.2 .2-.4-.1M105.3 133.8v1.3"/>
<path d="M105.4 134.1l.1-.1v.6l-.1 .1zM105.4 134.1l.1 .5M105.6 133.6v1.3l-.3 .2M105.6 133.6l-.3 .2M106.9 134.9l-.4 .7-.7 .4M106.9 134.9l-.4 .2M107 136.6h.1M107 136.6v.1M107.5 125.6v3.3M107.5 128.9v3.4M107.5 132.3l-1 2.8M107.6 128.7a6.6 6.6 0 0 1 2.3 8.7 4.5 4.5 0 0 1-7 .2 6.3 6.3 0 0 1-1.2-8.1l.2-.3"/>
<path d="M107.6 126.5a6.5 6.5 0 0 1 4.9 9.4l-.4 .6a6.3 6.3 0 0 0-1.2-8.5 5.8 5.8 0 0 0-3.3-1.5zM107.6 128.7l.3 3.4M107.6 127.3a6.8 6.8 0 0 1 3.7 9.5l-.8 .9-2.3 1.1M107.6 125.7l2.3 .4 1.6 .5M107.6 129.1a6.4 6.4 0 0 1 2.2 7.9 4.2 4.2 0 0 1-6.4 .8 6.1 6.1 0 0 1-1.5-8.3M107.6 125.6v3.1M107.6 128.7l-.1 .2M107.7 132.8a2.61 2.61 0 0 1-1.9 3.9 3.5 3.5 0 0 1-3.1-2.9M107.8 130.5a4.7 4.7 0 0 1 .5 6.6 3.7 3.7 0 0 1-5.4-.9 5.2 5.2 0 0 1-.9-4.9M107.8 130.9a4.6 4.6 0 0 1 .3 6.2 3.6 3.6 0 0 1-5.3-1 4.8 4.8 0 0 1-.8-4.6M107.8 132.3a3.2 3.2 0 0 1-.8 4.3M107.9 132.1l-.4 .2"/>
<path d="M107.9 132.1l-1 2.8M109.7 125.4v.6M110.4 125.6l-.7 .4M111.5 126.6l.2 2.1M111.5 125.8v.8M112.1 136.5l-2 1.5M112.1 125.9v3.4M112.1 126.5l-.6 .1M124 128.2a4.8 4.8 0 0 0 2.8 .6M124.5 128.3l1.7 .3M146.8 132.6v.5l11.5 2.2M146.9 137.8a6.4 6.4 0 0 0 2.9 9.6l1.2 .3h1.1"/>
<path d="M148.1 139.9a3.6 3.6 0 0 0 3.2 5.6l.7-.3M148.9 138.2a3.7 3.7 0 0 0-1.9 5 4.4 4.4 0 0 0 4.9 3.1 3.4 3.4 0 0 0 2.2-4.3M149 138a4 4 0 0 0-1.8 5.7 4.2 4.2 0 0 0 5.6 2.5 4 4 0 0 0 1.5-4.4M149.6 136.8a4.3 4.3 0 0 0-3.7 5.2 6 6 0 0 0 6 5.5 4.2 4.2 0 0 0 3.5-4.9l-.5-1.9M149.7 136.5a3.9 3.9 0 0 0-2.7 1.3M149.8 136.3l-1.6 3.3-.3 2.4a2.33 2.33 0 0 0 3 2.6l.2-.2M150 135.9l-.6 .1-1.7 1.1M150 135.8l-.5 .2M150.1 136.7a.38 .38 0 0 1 .4-.3 .38 .38 0 0 1 .3 .4M150.1 136.7v.8M150.4 137.4l.1 .2 .3 .2M150.4 136.8l.4 .1"/>
<path d="M150.4 136.5l.3 .1M150.4 136.6l-.3 .1M150.4 137.4l-.3 .1M150.4 136.6v.8M150.4 136.4v.2M150.6 134.9l-.8 1.4M150.7 133.8l.7 .6 1 .3M150.7 133.9l.8 .6 .9 .3M150.8 136.8v.9a.38 .38 0 0 1-.4 .3 .38 .38 0 0 1-.3-.5M151 134.1l.6 .5 .9 .3M151.1 134.3a9.2 9.2 0 0 0 6.8 .9M151.4 134.7l1.7 .5"/>
<path d="M151.4 134.7l-.8 .2M151.4 134.7l-.5-.2-.3 .4M151.8 134.8l.4 .1M152.4 134.2v.5M152.4 134.7v.1M152.4 134.8l.1 .1M152.5 134.9v.1M152.5 135l1.3 .2M152.5 134.2v.8M153.1 135.2l-3.3 1.1M153.1 135.2h.1M153.2 135.2l1.7 .2"/>
<path d="M153.2 135.2v7.5M153.2 135.2h.1M153.7 134.4v.5l3.1 .1M153.7 135.1h3.5M153.7 134.9v.2M153.7 135.1l.1 .1M156 138.7a5.9 5.9 0 0 1-.6 7.6l-.9 .6-1.4 .5M156.4 138l-2.2 3.9M156.4 135.4v2.6M156.7 137.4a5.9 5.9 0 0 1-.1 8.2l-1.5 .9M156.7 137.4a6.1 6.1 0 0 1 .4 7.7M157.1 127.4l-58.9-11.3-1.2 .6 60.1 11.5"/>
<path d="M157.1 128.9l.7 .1v2.1l-.7-.1 .7-.3M157.1 134.5l1.9 .4M157.3 136.2v2M157.6 135.1l-1.5 .2-2.3-.1M157.7 135.5l.5-.2zM157.8 135.3h.1M157.8 135.3h-.4M157.8 135.3l-1.4 2.7M158.1 139.7l-.1 .1M158.2 135.3h.1M158.3 134.8v.5M158.5 139.6l-.4 .1"/>
<path d="M158.5 139.6l-.4 .4M159 136.4l-.2 1.1-.7 2.2M159 134.9h.1M159 134.9l-.7 .4M159.2 134.8l-.2 1.6M159.5 134.7v.1M159.5 134.8l.1 .3M159.6 136.3l-.3 1.1-.8 2.2M159.6 135.1l.1 .1M159.6 136.3l-.6 .1M159.7 135.2l-.1 1.1M160.1 134.6l.2 .3"/>
<path d="M160.1 134.6l-.6 .2M160.2 134.3l-.1 .2-.5 .1M160.2 134.4l-.1 .2M160.2 135l-.3 .3-.2-.1M160.3 134.9l-.7 .2M160.3 135l-.6 .2M160.3 134.9v.1M165.5 131.6a6.3 6.3 0 0 0 6 5.8h.3M166.4 131.1a4.9 4.9 0 0 0 5 5.1 3.6 3.6 0 0 0 2.6-4.8M166.4 131a4.7 4.7 0 0 0 4.8 5.1 3.4 3.4 0 0 0 2.6-4.5M166.8 130.8a4.5 4.5 0 0 0 4 4.9 3.1 3.1 0 0 0 2.7-3.8 2.97 2.97 0 0 1-.9 3 2.97 2.97 0 0 1-3.1 .6 4.7 4.7 0 0 1-2.7-4.7zM167.4 130.6a3.6 3.6 0 0 0 3.9 4.5l.4-.2"/>
<path d="M167.5 130.5a3.4 3.4 0 0 0 3.3 4.4 2.29 2.29 0 0 0 1.9-2.3M167.7 130.4l-.1 1.2a2.34 2.34 0 0 0 2.8 2.7l.4-.2M168.1 131.7v.6a1.01 1.01 0 0 0 .7 1.2l.3 .2 .9-.4M168.2 132.5a.56 .56 0 0 1 .7-.5 .56 .56 0 0 1 .4 .7 .46 .46 0 0 1-.2 .5 .46 .46 0 0 1-.5-.1M168.3 132.3a.62 .62 0 0 1 .8-.3 .62 .62 0 0 1 .3 .8 .62 .62 0 0 1-.7 .4M168.4 131.6a1.08 1.08 0 0 1 1.4 .5 1.08 1.08 0 0 1-.5 1.5 1.17 1.17 0 0 1-1.1-.7 1.17 1.17 0 0 1 .2-1.3zM168.5 132a.71 .71 0 0 1 1.1 .2 .71 .71 0 0 1-.4 1M168.6 131.9a.73 .73 0 0 1 .8 .4 .73 .73 0 0 1-.2 .9M168.6 131.4h.1M168.6 131.9a.73 .73 0 0 1 .9 .4 .73 .73 0 0 1-.2 .9M168.7 131.9a.73 .73 0 0 1 .8 .3 .73 .73 0 0 1-.2 .9M168.7 132a.69 .69 0 0 1 .5 1.1"/>
<path d="M168.8 131.8h-.1M168.9 131.3l.2-.1-.6 .3 .1-.1M169.1 131.3l-1 .4M169.1 131.3l.9 .7M169.4 131.1l1 .8M169.4 131.1l-1.3 .6M169.4 131.1l-.3 .2M169.5 133.1h-.1M169.9 131.4h.1M170 132v1.3M170.2 132.3v.5M170.2 132.8l-.1 .1"/>
<path d="M170.2 132.8l.1 .1M170.3 132.9v-.7l-.2 .1v.6M170.3 132.9h-.2M170.4 131.9v1.2l-.4 .2M170.4 131.9l-.4 .1M170.5 132.5v.1M171.1 133.9l-.6 .3M171.1 133.9l-.3 .2M171.7 134.9h.1M172.9 132.3l-2.1 1.8M172.9 127.7v4.6M173 132.3a2.72 2.72 0 0 1-1.3 2.6"/>
<path d="M173.1 132.2l-.2 .1M173.1 132.2l-2 1.7M173.8 131.6l-.7 .6M173.9 131.5l-1 .8M174.4 130.7l-.5 .8M174.6 130.3a5 5 0 0 1-1.8 6.6 5.3 5.3 0 0 1-6.5-3l-.6-1.4-.1-1M174.8 129.9a5.6 5.6 0 0 1-1.1 6.7l-1 .6-.9 .1M175.7 128.4a5.7 5.7 0 0 1-.9 7.8l-1.9 .9M176.1 127.7l-2.2 3.8M176.1 125.9v1.8M176.4 127a6 6 0 0 1 .4 7.7M176.4 127.1a6.1 6.1 0 0 1 .2 7.9l-1.8 1.2"/>
<path d="M177 125.9v1.9M177.3 125.3l-1.2 2.4M177.8 129.4l-.1 .1M178.2 129.3l-.4 .1M178.2 129.3l-.4 .3M178.7 126l-.9 3.4M178.7 124.6v1.4M179 124.5l-.3 1.5M179.2 124.4l.1 .3M179.2 126l-1 3.3M179.2 126h-.5M179.3 124.7l.1 .1"/>
<path d="M179.4 124.9l-.2 1.1M179.8 124.2l.2 .5M179.8 124.2l-.3 .2h-.3M179.9 124l-.2 .2-.3 .1M179.9 124.1l-.1 .1M180 124.7l-.3 .2-.3-.1M180 124.6l-.7 .1M180 124.7l-.6 .1M186.5 120.5l-27.5 14.4M148.1 140.3a3.3 3.3 0 0 0 3.3 4.9 2.37 2.37 0 0 0 1.6-2.3M148.4 142v.6a1.34 1.34 0 0 0 1 1.4l.9-.4M148.6 142.1a1.06 1.06 0 0 1 1.5 .3 1.06 1.06 0 0 1-.5 1.5 1.22 1.22 0 0 1-1-1.8z"/>
<path d="M148.6 142.9a.54 .54 0 0 1 .6-.4 .54 .54 0 0 1 .4 .7 .54 .54 0 0 1-.8 .3M148.6 142.7a.62 .62 0 0 1 .7-.4 .62 .62 0 0 1 .5 .7 .52 .52 0 0 1-.2 .5 .52 .52 0 0 1-.6 0M148.8 142.3a.72 .72 0 0 1 1.1 .3 .72 .72 0 0 1-.4 1M148.9 142.3a.74 .74 0 0 1 .8 .3 .74 .74 0 0 1-.2 .9M148.9 142.3a.7 .7 0 0 1 .9 .3 .7 .7 0 0 1-.2 .9M148.9 141.8l-.5 .2M148.9 141.8h.1M149 142.2a.73 .73 0 0 1 .8 .4 .73 .73 0 0 1-.2 .9M149 142.3a.71 .71 0 0 1 .5 1.1M149.2 142.1l-.2 .1M149.4 141.6l-1 .4M149.4 141.6l.9 .8"/>
<path d="M149.8 141.4l.9 .8M149.8 141.4l-1 .5 .6-.3-.5 .2M149.8 141.4l-.4 .2M149.8 143.4l-.1 .1M150.2 141.7l.1 .1M150.3 142.4v1.2M150.5 142.6v.6M150.5 143.2h.1M150.6 143.2v-.6l-.1 .7M150.6 143.2l-.1 .1M150.7 142.2v1.2l-.4 .2M150.7 142.2l-.4 .2"/>
<path d="M150.7 142.8v.1M151.4 144.3l-.6 .3M151.4 144.3l-.3 .1M152 145.2h.1M153.2 142.7l-2.1 1.7M153.4 142.6a2.72 2.72 0 0 1-1.4 2.6M153.4 142.6a2.71 2.71 0 0 1-1.4 2.6M153.5 142.5l-.3 .2M153.5 142.5l-2.1 1.8M153.8 142.2a2.99 2.99 0 0 1-1.4 3.5 2.99 2.99 0 0 1-3.7-.6 4 4 0 0 1-.1-6.3 3.8 3.8 0 0 0-.5 5.6 3.2 3.2 0 0 0 5.1 .6 3.5 3.5 0 0 0 .6-2.8M154.1 141.9l-.6 .6M154.2 141.9l-1 .8"/>
<path d="M154.7 141l-.5 .9M155.2 140.3a5.5 5.5 0 0 1-1.5 6.8l-1.5 .6"/>
<circle cx="168.7" cy="132.6" r=".49"/>
<circle cx="149" cy="143" r=".5"/>
</g>
<g font-size="8.5">
<text x="214.9" y="179.9">Back View</text>
<text x="202.2" y="198.3">A</text>
</g>
<text font-size="6.1" x="258.8" y="197.3">1.0</text>
<text font-size="5.6" x="202" y="162.7">TWWWG A/V MEDIA CART</text>
<text font-size="4.2" x="210.9" y="196.3">Media Cart</text>
<g font-size="3.4">
<text x="201.1" y="168.8">TITLE:</text>
<text x="202" y="190.8">SIZE</text>
<text x="210.8" y="190.9">DWG. NO.</text>
<text x="259.8" y="191">REV</text>
<text x="202.1" y="204.4">SCALE:</text>
<text x="221" y="204.5">WEIGHT:</text>
<text x="247.8" y="204.4">SHEET 2 OF 5</text>
</g>
<g font-size="3.2">
<text x="44.2" y="210.4">5</text>
<text x="94.6" y="210.3">4</text>
<text x="143.1" y="210.4">3</text>
<text x="193.2" y="210.3">2</text>
<text x="245.4" y="210.6">1</text>
</g>
<text font-size="2.5" x="178" y="164.1">Mac.K</text>
<text font-size="2.4" x="123.1" y="158.9">UNLESS OTHERWISE SPECIFIED:</text>
<g font-size="2.2">
<text x="178.7" y="159.4">NAME</text>
<text x="191.2" y="159.4">DATE</text>
<text x="122.8" y="164.5">DIMENSIONS ARE IN INCHES</text>
<text x="122.8" y="167.1">TOLERANCES:</text>
<text x="158.1" y="164.2">DRAWN</text>
<text x="122.8" y="169.8">FRACTIONAL</text>
<text x="122.8" y="172.5">ANGULAR: MACH</text>
<text x="145.8" y="172.5">BEND</text>
<text x="158.1" y="173.7">ENG APPR.</text>
<text x="158.2" y="169.1">CHECKED</text>
<text x="122.8" y="175.1">TWO PLACE DECIMAL</text>
<text x="122.8" y="177.8">THREE PLACE DECIMAL</text>
<text x="158.2" y="178.4">MFG APPR.</text>
<text x="158.2" y="183.2">Q.A.</text>
<text x="158.2" y="187.4">COMMENTS:</text>
</g>
<g font-size="2.1">
<text x="188.7" y="164">10/14/2015</text>
<text x="78.8" y="198.5">NEXT ASSY</text>
<text x="104.2" y="198.4">USED ON</text>
<text x="90.2" y="204.3">APPLICATION</text>
<text x="126.4" y="204.3">DO NOT SCALE DRAWING</text>
</g>
<g font-size="2">
<text x="34.8" y="185.7">PROPRIETARY AND CONFIDENTIAL</text>
<text x="122.5" y="183.3">INTERPRET GEOMETRIC</text>
<text x="122.5" y="185.9">TOLERANCING PER:</text>
<text x="31.1" y="189.3">THE INFORMATION CONTAINED IN THIS</text>
<text x="31.1" y="191.8">DRAWING IS THE SOLE PROPERTY OF</text>
<text x="122.4" y="189.4">MATERIAL:</text>
<text x="122.4" y="189.4">MATERIAL</text>
<text x="31.1" y="194.3">THE TIDEWATER WOODWORKING GUILD.</text>
<text x="31.1" y="196.8">ANY REPRODUCTION IN PART OR AS A</text>
<text x="122.4" y="196.2">FINISH:</text>
<text x="122.4" y="196.2">FINISH</text>
<text x="31.1" y="199.4">WHOLE WITHOUT THE WRITTEN PERMISSION</text>
<text x="31.1" y="201.9">OF TWWWG IS PROHIBITED.</text>
</g>
</svg>
